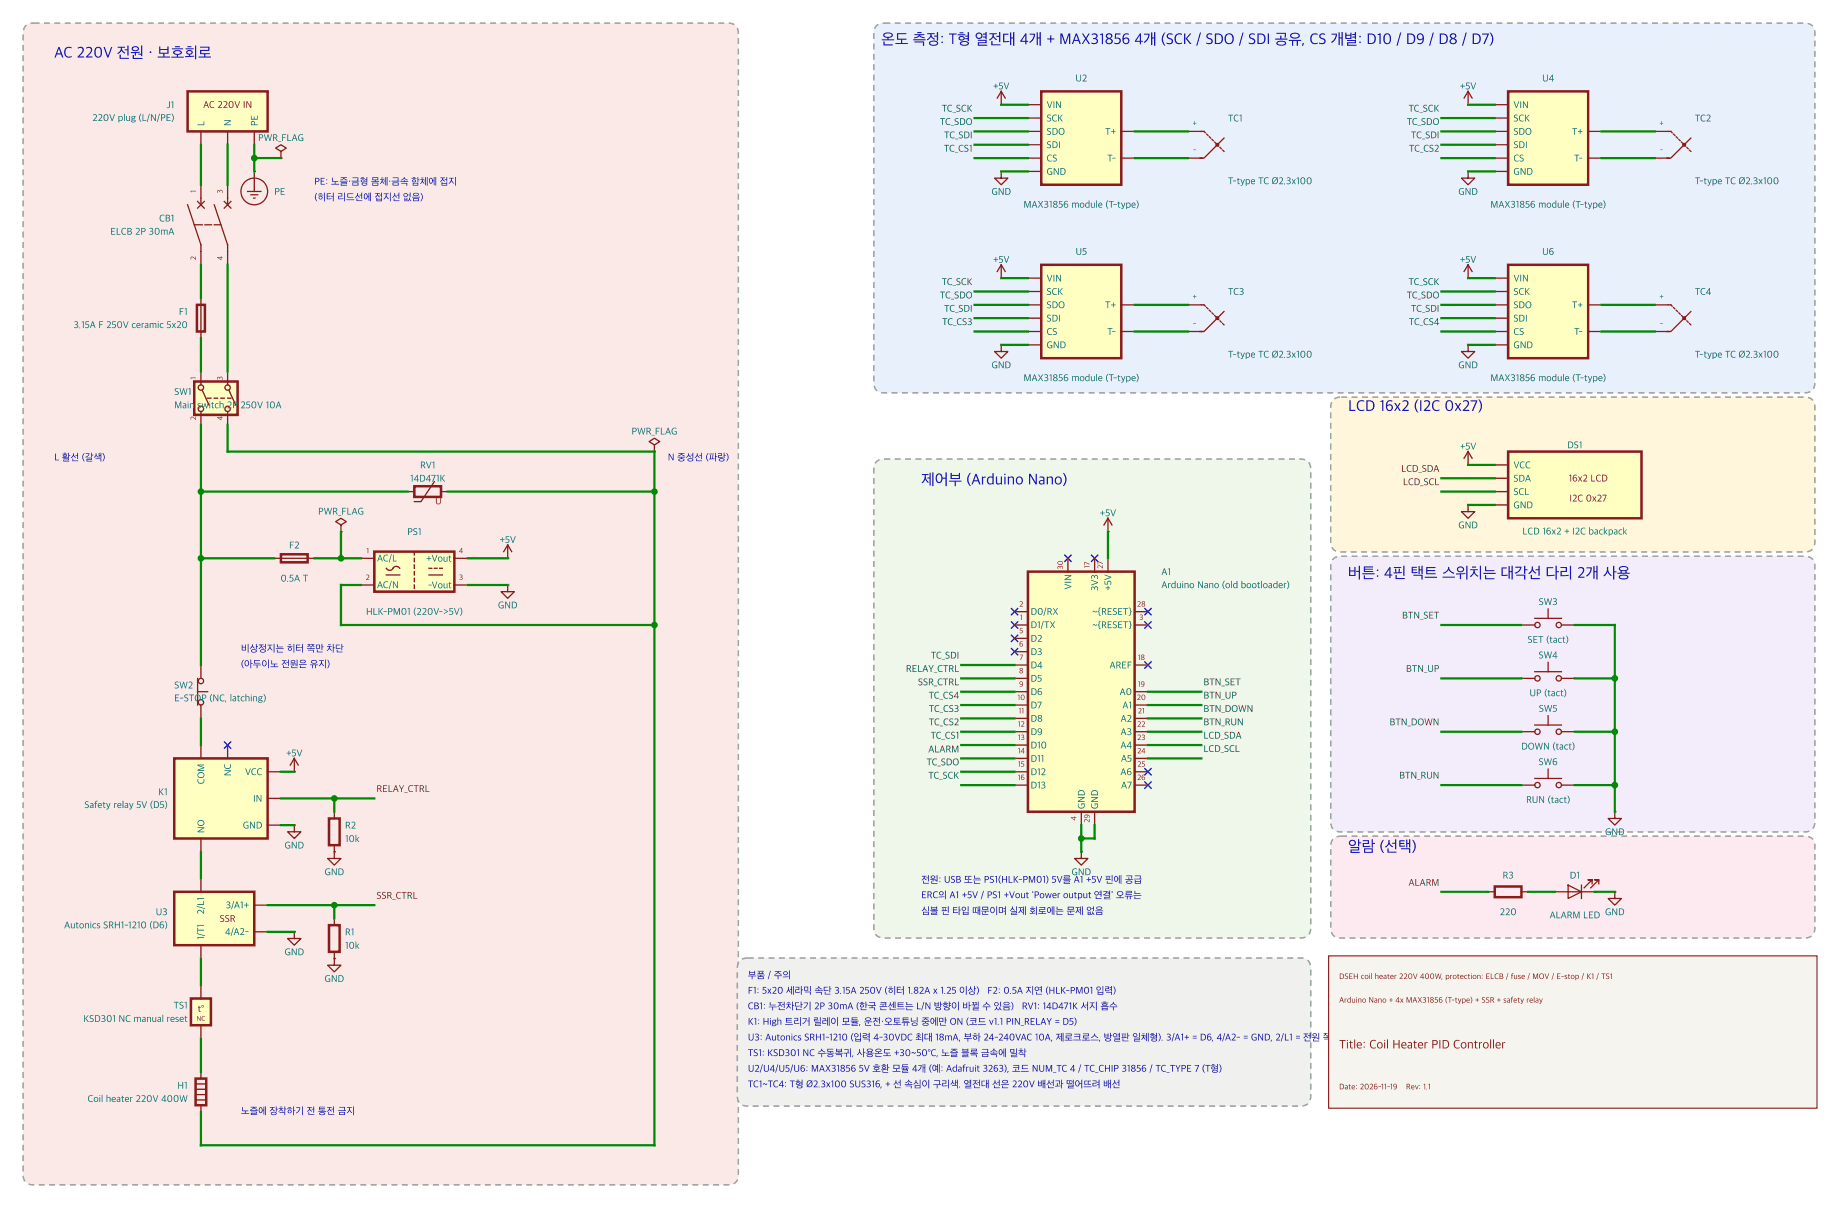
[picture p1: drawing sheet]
<svg xmlns="http://www.w3.org/2000/svg" width="350mm" height="230mm" viewBox="0 0 350 230" stroke-linecap="round" stroke-linejoin="round" font-family="sans-serif">
<path d="M4.9 4.9l.4-.3 1.1-.2h132.2a1.77 1.77 0 0 1 2 2v217.2a1.77 1.77 0 0 1-2 2h-132.2a1.77 1.77 0 0 1-2-2v-217.2l.1-.6z" fill="#fbe9e7" stroke="#9a9a9a" stroke-width=".28" stroke-dasharray="1.1 .8" stroke-linecap="butt"/>
<path d="M166.9 4.9l.4-.3 1.1-.2h175.2a1.77 1.77 0 0 1 2 2v66.4a1.77 1.77 0 0 1-2 2h-175.2a1.77 1.77 0 0 1-2-2v-66.4l.1-.6z" fill="#e8f1fb" stroke="#9a9a9a" stroke-width=".28" stroke-dasharray="1.1 .8" stroke-linecap="butt"/>
<path d="M166.9 87.9l.4-.3 1.1-.2h79.2a1.77 1.77 0 0 1 2 2v87.2a1.77 1.77 0 0 1-2 2h-79.2a1.77 1.77 0 0 1-2-2v-87.2l.1-.6z" fill="#eef7e9" stroke="#9a9a9a" stroke-width=".28" stroke-dasharray="1.1 .8" stroke-linecap="butt"/>
<path d="M253.9 76.1l.4-.3 1.1-.2h88.2a1.77 1.77 0 0 1 2 2v25.5a1.77 1.77 0 0 1-2 2h-88.2a1.77 1.77 0 0 1-2-2v-25.5l.1-.6z" fill="#fff6dc" stroke="#9a9a9a" stroke-width=".28" stroke-dasharray="1.1 .8" stroke-linecap="butt"/>
<path d="M253.9 106.4l.4-.3 1.1-.2h88.2a1.77 1.77 0 0 1 2 2v48.5a1.77 1.77 0 0 1-2 2h-88.2a1.77 1.77 0 0 1-2-2v-48.5l.2-1.1z" fill="#f3ecfa" stroke="#9a9a9a" stroke-width=".28" stroke-dasharray="1.1 .8" stroke-linecap="butt"/>
<path d="M253.9 159.7l.9-.4 .6-.1h88.2a1.77 1.77 0 0 1 2 2v15.4a1.77 1.77 0 0 1-2 2h-88.2a1.77 1.77 0 0 1-2-2v-15.4l.2-1.1z" fill="#fdeaf1" stroke="#9a9a9a" stroke-width=".28" stroke-dasharray="1.1 .8" stroke-linecap="butt"/>
<path d="M140.9 182.9l.9-.4 .6-.1h105.2a1.77 1.77 0 0 1 2 2v24.2a1.77 1.77 0 0 1-2 2h-105.2a1.77 1.77 0 0 1-2-2v-24.2l.1-.6z" fill="#f0f0ee" stroke="#9a9a9a" stroke-width=".28" stroke-dasharray="1.1 .8" stroke-linecap="butt"/>
<path d="M37 72.6h8.2v6.4h-8.2z" fill="#ffffc2" stroke="#8b1a1a" stroke-width=".48"/>
<path d="M62.6 155.8h2.1v5.1h-2.1z" fill="none" stroke="#8b1a1a" stroke-width=".48"/>
<g fill="#ffffc2" stroke="#8b1a1a" stroke-width=".48">
<path d="M35.7 17.4h15.3v7.6h-15.3z"/>
<path d="M287.2 86h25.4v12.7h-25.4z"/>
<path d="M195.7 108.8h20.4v45.8h-20.4z"/>
</g>
<path d="M78.9 92.6h5.1v2h-5.1z" fill="none" stroke="#8b1a1a" stroke-width=".48"/>
<path d="M33.2 144.4h17.8v15.2h-17.8z" fill="#ffffc2" stroke="#8b1a1a" stroke-width=".48"/>
<path d="M53.5 105.5h5.1v1.6h-5.1z" fill="none" stroke="#8b1a1a" stroke-width=".48"/>
<path d="M71.3 105h15.2v7.7h-15.2z" fill="#ffffc2" stroke="#8b1a1a" stroke-width=".48"/>
<path d="M37.2 205.4h2.1v5h-2.1z" fill="none" stroke="#8b1a1a" stroke-width=".48"/>
<path d="M33.2 169.8h15.2v10.2h-15.2z" fill="#ffffc2" stroke="#8b1a1a" stroke-width=".48"/>
<path d="M37.5 58h1.5v5.1h-1.5zM62.6 176.1h2.1v5.1h-2.1zM284.6 168.8h5.1v2h-5.1z" fill="none" stroke="#8b1a1a" stroke-width=".48"/>
<g fill="#ffffc2" stroke="#8b1a1a" stroke-width=".48">
<path d="M36.4 190.1h3.8v5.1h-3.8z"/>
<path d="M198.3 17.4h15.2v17.8h-15.2z"/>
<path d="M287.2 17.4h15.2v17.8h-15.2z"/>
<path d="M198.3 50.4h15.2v17.8h-15.2z"/>
<path d="M287.2 50.4h15.2v17.8h-15.2z"/>
</g>
<g fill="none" stroke="#0d0dc0" stroke-width=".25">
<path d="M192.6 118.4l1.2 1.2M192.6 115.9l1.2 1.2M193.8 118.4l-1.2 1.2M193.8 115.9l-1.2 1.2M202.8 105.7l1.2 1.2M204 105.7l-1.2 1.2M207.8 105.7l1.2 1.2M209 105.7l-1.2 1.2M218 115.9l1.2 1.2M218 118.4l1.2 1.2M219.2 115.9l-1.2 1.2M219.2 118.4l-1.2 1.2"/>
<path d="M192.6 123.5l1.2 1.2M192.6 120.9l1.2 1.2M193.8 123.5l-1.2 1.2M193.8 120.9l-1.2 1.2M218 126l1.2 1.2M219.2 126l-1.2 1.2M42.7 141.3l1.2 1.2M43.9 141.3l-1.2 1.2M218 148.9l1.2 1.2M218 146.3l1.2 1.2M219.2 148.9l-1.2 1.2M219.2 146.3l-1.2 1.2"/>
</g>
<g fill="none" stroke="#8b1a1a" stroke-width=".25">
<path d="M190.7 19.9h.1M190.7 17.4l-.8 1.3M190.7 17.4l.7 1.3M190.7 17.4v2.5M195.7 19.9h2.6M279.6 19.9h.1M279.6 17.4v2.5M279.6 17.4l-.8 1.3M279.6 17.4l.7 1.3M284.6 19.9h2.6M35.7 39l2.6 7.6v3.8M37.6 38.4l1.3 1.2"/>
<path d="M38.3 25v2.6M38.3 35.2v3.8M38.9 38.4l-1.3 1.2M40.8 39l2.5 7.6v3.8M42.7 38.4l1.3 1.2M43.3 25v2.6M43.3 35.2v3.8M44 38.4l-1.3 1.2M47.2 36.4h2.5M47.8 37.1h1.3M48.3 37.7h.2M48.4 32.6h.1"/>
<path d="M48.4 25v2.6M48.4 32.6v3.8M53.5 30.1h.1M53.5 28.8l1-.6-1-.6-1 .6 1 .6v1.3M190.7 32.6v1.3h1.2l-1.2 1.3-1.3-1.3h1.3M190.7 32.6h.1M195.7 22.5h2.6M195.7 25h2.6M195.7 27.6h2.6M195.7 30.1h2.6M195.7 32.6h2.6M213.5 25h2.6"/>
<path d="M213.5 30.1h2.6M226.2 25h3.1l.2 .3M226.2 30.1h2.8M229.8 25.5l.2 .3M230.3 26l.2 .3M230.8 26.5l.2 .3M231.3 27.1l.3 .2M231.8 27.6l.3 .2M232.3 28.1l.3 .2M232.8 28.6l.3 .2M233.1 26.3l-3.8 3.8h-.8M279.6 32.6v1.3h1.2l-1.2 1.3-1.3-1.3h1.3"/>
<path d="M279.6 32.6h.1M284.6 22.5h2.6M284.6 25h2.6M284.6 27.6h2.6M284.6 30.1h2.6M284.6 32.6h2.6M302.4 25h2.6M302.4 30.1h2.6M315.1 25h3.1l.2 .3M315.1 30.1h2.8M318.7 25.5l.2 .3M319.2 26l.2 .3"/>
<path d="M319.7 26.5l.2 .3M320.2 27.1l.3 .2M320.7 27.6l.3 .2M321.2 28.1l.3 .2M321.7 28.6l.3 .2M322 26.3l-3.8 3.8h-.8M37 42.8h1.5M38.3 56.8v7.6M39 42.8h1.3M40.8 42.8h1.3M190.7 53h.1M190.7 50.4v2.6"/>
<path d="M190.7 50.4l-.8 1.3M190.7 50.4l.7 1.3M195.7 53h2.6M195.7 55.5h2.6M195.7 58h2.6M213.5 58h2.6M226.2 58h3.1l.2 .3M229.8 58.5l.2 .3M230.3 59.1l.2 .2M230.8 59.6l.2 .2M233.1 59.3l-3.8 3.8h-.8M279.6 53h.1"/>
<path d="M279.6 50.4v2.6M279.6 50.4l-.8 1.3M279.6 50.4l.7 1.3M284.6 53h2.6M284.6 55.5h2.6M284.6 58h2.6M302.4 58h2.6M315.1 58h3.1l.2 .3M318.7 58.5l.2 .3M319.2 59.1l.2 .2M319.7 59.6l.2 .2M322 59.3l-3.8 3.8h-.8"/>
<path d="M38.3 70.7v2.6M38.3 78.4v2.5M38.5 74.3l1.3 2.8M39.5 75.8h.7M40.8 75.8h.6M42.1 75.8h.6M43.3 75.8h.7M43.3 70.7v2.6M43.3 78.4v2.5M43.6 74.3l1.3 2.8M190.7 65.7v1.2h1.2l-1.2 1.3-1.3-1.3h1.3M190.7 65.7h.1"/>
<path d="M195.7 60.6h2.6M195.7 63.1h2.6M195.7 65.7h2.6M213.5 63.1h2.6M226.2 63.1h2.8M231.3 60.1l.3 .2M231.8 60.6l.3 .2M232.3 61.1l.3 .2M232.8 61.6l.3 .3M279.6 65.7v1.2h1.2l-1.2 1.3-1.3-1.3h1.3M279.6 65.7h.1M284.6 60.6h2.6"/>
<path d="M284.6 63.1h2.6M284.6 65.7h2.6M302.4 63.1h2.6M315.1 63.1h2.8M320.2 60.1l.3 .2M320.7 60.6l.3 .2M321.2 61.1l.3 .2M321.7 61.6l.3 .3M64.9 100l1-.7-1-.6-1 .6 1 .7v1.2M77.6 93.6h1.3M82.7 91.7l-2.5 3.8h-1.3M84 93.6h1.3"/>
<path d="M124.6 86h.1M124.6 84.7l1-.6-1-.7-1 .7 1 .6v1.3M211 98.7l-.8 1.3M211 98.7l.7 1.3M211 98.7v2.5M279.6 96.1v1.3h1.2l-1.2 1.3-1.3-1.3h1.3M279.6 96.1h.1M279.6 88.5h.1M279.6 86l-.8 1.3M279.6 86l.7 1.3M279.6 86v2.5M284.6 88.5h2.6"/>
<path d="M284.6 91.1h2.6M284.6 93.6h2.6M284.6 96.1h2.6M52.2 106.3h7.7M64.9 101.2h.1M68.7 106.3h2.6M68.7 111.4h2.6M73.6 108.2a.82 .82 0 0 0 .8 .4 .82 .82 0 0 0 .6-.6 .73 .73 0 0 1 1.1 .2M73.6 109.5h2.5M78.9 105v.7M78.9 106.3v.6M78.9 107.6v.6"/>
<path d="M78.9 108.8v.7M78.9 110.1v.6M78.9 111.4v.6M81.7 109.5h2.5M81.7 108.2h.5M82.7 108.2h.5M83.7 108.2h.5M86.5 106.3h2.6M86.5 111.4h2.6M96.7 106.3h.1M96.7 111.4v1.3h1.2l-1.2 1.2-1.3-1.2h1.3M96.7 111.4h.1"/>
<path d="M96.7 103.8l-.8 1.2M96.7 103.8l.7 1.2M96.7 103.8v2.5M193.2 119h2.5M193.2 116.5h2.5M203.4 106.3v2.5M208.4 106.3v2.5M211 101.2h.1M211 106.3v2.5M216.1 119h2.5M216.1 116.5h2.5M289.7 119h2.6"/>
<path d="M292.3 117.7h5M294.8 116v1.7M297.3 119h2.6M37.6 129.2v5M37.6 131.7h1.9M38.3 126.6v2.6M38.3 134.2v2.6M193.2 129.2h2.5M193.2 139.3h2.5M193.2 131.7h2.5M193.2 121.5h2.5M193.2 124.1h2.5"/>
<path d="M193.2 126.6h2.5M193.2 134.2h2.5M193.2 136.8h2.5M216.1 139.3h2.5M216.1 131.7h2.5M216.1 126.6h2.5M216.1 134.2h2.5M216.1 136.8h2.5M289.7 129.2h2.6M289.7 139.3h2.6M292.3 127.9h5M292.3 138.1h5"/>
<path d="M294.8 126.1v1.8M294.8 136.3v1.8M297.3 129.2h2.6M297.3 139.3h2.6M38.3 141.9v2.5M38.3 159.6v2.6M43.3 141.9v2.5M51 146.9h2.5M51 152h2.5M51 157.1h2.5M56 157.1v1.3h1.3l-1.3 1.2-1.2-1.2h1.2M56 157.1h.1"/>
<path d="M56 146.9h.1M56 144.4l-.7 1.3M56 144.4l.8 1.3M56 144.4v2.5M63.7 154.6v1.2M193.2 149.5h2.5M193.2 141.9h2.5M193.2 144.4h2.5M193.2 146.9h2.5M205.9 154.6v2.5M208.4 154.6v2.5M216.1 149.5h2.5"/>
<path d="M216.1 141.9h2.5M216.1 144.4h2.5M216.1 146.9h2.5M289.7 149.5h2.6M292.3 148.2h5M294.8 146.4v1.8M297.3 149.5h2.6M307.5 154.6v1.2h1.3l-1.3 1.3-1.3-1.3h1.3M307.5 154.6h.1M38.3 167.3v2.5M38.3 180v2.5M48.4 172.3h2.6"/>
<path d="M48.4 177.4h2.6M56 177.4v1.3h1.3l-1.3 1.3-1.2-1.3h1.2M56 177.4h.1M63.7 162.2v1.2h1.2l-1.2 1.3-1.3-1.3h1.3M63.7 162.2h.1M63.7 160.9v1.3M63.7 174.9v1.2M205.9 162.2v1.2h1.3l-1.3 1.3-1.3-1.3h1.3M205.9 162.2h.1M283.4 169.8h1.2M289.7 169.8h1.3M296.1 169.8h7.6"/>
<path d="M298.6 168.5l2.6 1.3-2.6 1.3zM301.2 168.5v2.6M303.2 168.3v-.8h-.8h.8l-1.5 1.5M304.5 168.3v-.8h-.8h.8l-1.6 1.5M307.5 169.8v1.3h1.3l-1.3 1.2-1.3-1.2h1.3M307.5 169.8h.1M38.3 187.6v2.5M38.3 195.2v2.5M63.7 182.5v1.3h1.2l-1.2 1.2-1.3-1.2h1.3M63.7 182.5h.1M63.7 181.2v1.3M37.2 206.4h2.1"/>
<path d="M37.2 207.4h2.1M37.2 208.4h2.1M37.2 209.4h2.1M38.3 204.1v1.3M38.3 210.4v1.3"/>
<circle cx="48.4" cy="36.5" r="2.54"/>
<circle cx="38.3" cy="77.9" r=".51"/>
<circle cx="38.3" cy="73.8" r=".51"/>
<circle cx="43.3" cy="77.9" r=".51"/>
<circle cx="43.3" cy="73.8" r=".51"/>
<circle cx="292.8" cy="119" r=".51"/>
<circle cx="296.8" cy="119" r=".51"/>
<circle cx="38.3" cy="133.7" r=".51"/>
<circle cx="38.3" cy="129.7" r=".51"/>
<circle cx="292.8" cy="129.2" r=".51"/>
<circle cx="292.8" cy="139.3" r=".51"/>
<circle cx="296.8" cy="129.2" r=".51"/>
<circle cx="296.8" cy="139.3" r=".51"/>
<circle cx="292.8" cy="149.5" r=".51"/>
<circle cx="296.8" cy="149.5" r=".51"/>
</g>
<g fill="#8b1a1a" stroke="#8b1a1a" stroke-width=".25">
<circle cx="231.8" cy="27.6" r=".25"/>
<circle cx="320.7" cy="27.6" r=".25"/>
<circle cx="231.8" cy="60.6" r=".25"/>
<circle cx="320.7" cy="60.6" r=".25"/>
</g>
<g fill="none" stroke="#008a00" stroke-width=".42">
<path d="M190.7 19.9h5M279.6 19.9h5M38.3 27.6v7.6M43.3 27.6v7.6M48.4 27.6v5M48.4 30.1h5.1M185.6 30.1h10.1M185.6 22.5h10.1M185.6 25h10.1M185.6 27.6h10.1M190.7 32.6h5M216.1 30.1h10.1"/>
<path d="M216.1 25h10.1M274.5 30.1h10.1M274.5 22.5h10.1M274.5 25h10.1M274.5 27.6h10.1M279.6 32.6h5M305 30.1h10.1M305 25h10.1M38.3 50.4v6.4M43.3 50.4v20.3M185.6 55.5h10.1M185.6 58h10.1"/>
<path d="M190.7 53h5M216.1 58h10.1M274.5 55.5h10.1M274.5 58h10.1M279.6 53h5M305 58h10.1M38.3 64.4v6.3M185.6 63.1h10.1M185.6 60.6h10.1M190.7 65.7h5M216.1 63.1h10.1M274.5 63.1h10.1"/>
<path d="M274.5 60.6h10.1M279.6 65.7h5M305 63.1h10.1M38.3 80.9v45.7M38.3 93.6h39.3M43.3 80.9v5.1h81.3v132.1h-86.3v-6.4M85.3 93.6h39.3M274.5 93.6h10.1M274.5 91.1h10.1M279.6 88.5h5M279.6 96.1h5M38.3 106.3h13.9"/>
<path d="M59.9 106.3h8.8M64.9 101.2v5.1M68.7 111.4h-3.8v7.6h59.7M89.1 111.4h7.6M89.1 106.3h7.6M211 101.2v5.1M274.5 119h15.2M299.9 119h7.6v35.6M38.3 136.8v5.1M183 136.8h10.2M183 129.2h10.2M183 126.6h10.2"/>
<path d="M183 131.7h10.2M183 134.2h10.2M183 139.3h10.2M218.6 136.8h10.2M218.6 131.7h10.2M218.6 134.2h10.2M218.6 139.3h10.2M274.5 129.2h15.2M274.5 139.3h15.2M299.9 129.2h7.6M299.9 139.3h7.6M53.5 152h17.8"/>
<path d="M53.5 146.9h2.5M53.5 157.1h2.5M63.7 152v2.6M183 144.4h10.2M183 149.5h10.2M183 146.9h10.2M183 141.9h10.2M205.9 157.1v5.1M208.4 157.1v2.5h-2.5M218.6 144.4h10.2M218.6 141.9h10.2M274.5 149.5h15.2"/>
<path d="M299.9 149.5h7.6M38.3 162.2v5.1M51 172.3h20.3M51 177.4h5M63.7 172.3v2.6M274.5 169.8h8.9M291 169.8h5.1M303.7 169.8h3.8M38.3 182.5v5.1M38.3 197.7v6.4"/>
</g>
<g fill="#008a00" stroke="#008a00" stroke-width=".35">
<circle cx="124.6" cy="119" r=".45"/>
<circle cx="48.4" cy="30.1" r=".45"/>
<circle cx="307.5" cy="129.2" r=".45"/>
<circle cx="124.6" cy="93.6" r=".45"/>
<circle cx="64.9" cy="106.3" r=".45"/>
<circle cx="307.5" cy="139.3" r=".45"/>
<circle cx="63.7" cy="172.3" r=".45"/>
<circle cx="38.3" cy="106.3" r=".45"/>
<circle cx="307.5" cy="149.5" r=".45"/>
<circle cx="205.9" cy="159.6" r=".45"/>
<circle cx="38.3" cy="93.6" r=".45"/>
<circle cx="63.7" cy="152" r=".45"/>
</g>
<path d="M253 182h93v29h-93z" fill="#f5f4ef" stroke="#8b1a1a" stroke-width=".21"/>
<g font-size="3" fill="#0d0dc0">
<text x="10.3" y="11.1">AC 220V 전원 · 보호회로</text>
<text x="167.8" y="8.5">온도 측정: T형 열전대 4개 + MAX31856 4개 (SCK / SDO / SDI 공유, CS 개별: D10 / D9 / D8 / D7)</text>
<text x="256.7" y="78.4">LCD 16x2 (I2C 0x27)</text>
<text x="175.4" y="92.4">제어부 (Arduino Nano)</text>
<text x="256.7" y="110.1">버튼: 4핀 택트 스위치는 대각선 다리 2개 사용</text>
<text x="256.7" y="162.2">알람 (선택)</text>
</g>
<text font-size="2.4" fill="#8b1a1a" x="255" y="199.7">Title: Coil Heater PID Controller</text>
<g font-size="1.9" fill="#006e6e">
<text x="189.1" y="17.1">+5V</text>
<text x="204.8" y="15.6">U2</text>
<text x="278" y="17.1">+5V</text>
<text x="293.7" y="15.6">U4</text>
<text x="17.6" y="23.1">220V plug (L/N/PE)</text>
<text x="31.7" y="20.7">J1</text>
<text x="199.3" y="20.7">VIN</text>
<text x="199.3" y="23.2">SCK</text>
<text x="233.8" y="23.2">TC1</text>
<text x="288.2" y="20.7">VIN</text>
<text x="288.2" y="23.2">SCK</text>
<text x="322.7" y="23.2">TC2</text>
<text x="39" y="24" transform="rotate(-90 39 24)">L</text>
<text x="44.1" y="24" transform="rotate(-90 44.1 24)">N</text>
<text x="49.1" y="24" transform="rotate(-90 49.1 24)">PE</text>
<text x="49.1" y="26.9">PWR_FLAG</text>
<text x="199.3" y="25.7">SDO</text>
<text x="199.3" y="28.3">SDI</text>
<text x="210.4" y="25.7">T+</text>
<text x="288.2" y="25.7">SDO</text>
<text x="288.2" y="28.3">SDI</text>
<text x="299.3" y="25.7">T+</text>
<text x="199.3" y="30.8">CS</text>
<text x="199.3" y="33.4">GND</text>
<text x="210.9" y="30.8">T-</text>
<text x="233.8" y="35.1">T-type TC Ø2.3x100</text>
<text x="288.2" y="30.8">CS</text>
<text x="288.2" y="33.4">GND</text>
<text x="299.8" y="30.8">T-</text>
<text x="322.7" y="35.1">T-type TC Ø2.3x100</text>
<text x="52.2" y="37.2">PE</text>
<text x="188.8" y="37.2">GND</text>
<text x="194.9" y="39.6">MAX31856 module (T-type)</text>
<text x="277.7" y="37.2">GND</text>
<text x="283.8" y="39.6">MAX31856 module (T-type)</text>
<text x="21" y="44.8">ELCB 2P 30mA</text>
<text x="30.3" y="42.2">CB1</text>
<text x="189.1" y="50.1">+5V</text>
<text x="199.3" y="53.7">VIN</text>
<text x="204.8" y="48.6">U5</text>
<text x="278" y="50.1">+5V</text>
<text x="288.2" y="53.7">VIN</text>
<text x="293.7" y="48.6">U6</text>
<text x="199.3" y="56.2">SCK</text>
<text x="199.3" y="58.8">SDO</text>
<text x="210.4" y="58.8">T+</text>
<text x="233.8" y="56.2">TC3</text>
<text x="288.2" y="56.2">SCK</text>
<text x="288.2" y="58.8">SDO</text>
<text x="299.3" y="58.8">T+</text>
<text x="322.7" y="56.2">TC4</text>
<text x="14" y="62.5">3.15A F 250V ceramic 5x20</text>
<text x="34.1" y="60">F1</text>
<text x="199.3" y="61.3">SDI</text>
<text x="199.3" y="63.8">CS</text>
<text x="210.9" y="63.8">T-</text>
<text x="288.2" y="61.3">SDI</text>
<text x="288.2" y="63.8">CS</text>
<text x="299.8" y="63.8">T-</text>
<text x="188.8" y="70.2">GND</text>
<text x="199.3" y="66.4">GND</text>
<text x="233.8" y="68.2">T-type TC Ø2.3x100</text>
<text x="277.7" y="70.2">GND</text>
<text x="288.2" y="66.4">GND</text>
<text x="322.7" y="68.2">T-type TC Ø2.3x100</text>
<text x="33.2" y="75.3">SW1</text>
<text x="33.2" y="77.8">Main switch 2P 250V 10A</text>
<text x="194.9" y="72.6">MAX31856 module (T-type)</text>
<text x="283.8" y="72.6">MAX31856 module (T-type)</text>
<text x="120.3" y="82.8">PWR_FLAG</text>
<text x="80" y="89.2">RV1</text>
<text x="278" y="85.7">+5V</text>
<text x="288.2" y="89.2">VCC</text>
<text x="298.4" y="85.4">DS1</text>
<text x="78.1" y="91.8">14D471K</text>
<text x="288.2" y="91.8">SDA</text>
<text x="288.2" y="94.3">SCL</text>
<text x="60.6" y="98">PWR_FLAG</text>
<text x="77.6" y="101.9">PS1</text>
<text x="209.4" y="98.4">+5V</text>
<text x="277.7" y="100.7">GND</text>
<text x="288.2" y="96.9">GND</text>
<text x="289.9" y="101.8">LCD 16x2 + I2C backpack</text>
<text x="55" y="104.5">F2</text>
<text x="71.8" y="107">AC/L</text>
<text x="81.2" y="107">+Vout</text>
<text x="95.1" y="103.4">+5V</text>
<text x="53.4" y="110.8">0.5A T</text>
<text x="71.8" y="112.1">AC/N</text>
<text x="81.5" y="112.1">-Vout</text>
<text x="204.1" y="112.2" transform="rotate(-90 204.1 112.2)">VIN</text>
<text x="209.2" y="112.5" transform="rotate(-90 209.2 112.5)">3V3</text>
<text x="211.7" y="112.5" transform="rotate(-90 211.7 112.5)">+5V</text>
<text x="221.1" y="109.6">A1</text>
<text x="221.1" y="112.1">Arduino Nano (old bootloader)</text>
<text x="69.7" y="117.1">HLK-PM01 (220V-&gt;5V)</text>
<text x="94.8" y="115.9">GND</text>
<text x="196.2" y="119.7">D1/TX</text>
<text x="196.2" y="117.1">D0/RX</text>
<text x="208" y="119.7">~{RESET}</text>
<text x="208" y="117.1">~{RESET}</text>
<text x="293" y="115.3">SW3</text>
<text x="196.2" y="122.3">D2</text>
<text x="196.2" y="124.8">D3</text>
<text x="290.9" y="122.5">SET (tact)</text>
<text x="293" y="125.4">SW4</text>
<text x="33.2" y="131.1">SW2</text>
<text x="196.2" y="127.3">D4</text>
<text x="196.2" y="129.9">D5</text>
<text x="211.3" y="127.3">AREF</text>
<text x="33.2" y="133.6">E-STOP (NC, latching)</text>
<text x="196.2" y="132.4">D6</text>
<text x="196.2" y="135">D7</text>
<text x="196.2" y="137.5">D8</text>
<text x="213.2" y="132.4">A0</text>
<text x="213.4" y="137.5">A2</text>
<text x="213.7" y="135">A1</text>
<text x="291.3" y="132.6">UP (tact)</text>
<text x="293" y="135.6">SW5</text>
<text x="196.2" y="140">D9</text>
<text x="196.2" y="142.6">D10</text>
<text x="213.3" y="142.6">A4</text>
<text x="213.4" y="140">A3</text>
<text x="289.7" y="142.8">DOWN (tact)</text>
<text x="39" y="149.3" transform="rotate(-90 39 149.3)">COM</text>
<text x="44.1" y="147.8" transform="rotate(-90 44.1 147.8)">NC</text>
<text x="46.7" y="147.7">VCC</text>
<text x="54.5" y="144.1">+5V</text>
<text x="196.2" y="145.1">D11</text>
<text x="196.2" y="147.7">D12</text>
<text x="213.3" y="147.7">A6</text>
<text x="213.5" y="145.1">A5</text>
<text x="293" y="145.8">SW6</text>
<text x="16.1" y="153.9">Safety relay 5V (D5)</text>
<text x="30.1" y="151.5">K1</text>
<text x="48.2" y="152.7">IN</text>
<text x="196.2" y="150.2">D13</text>
<text x="206.6" y="154.1" transform="rotate(-90 206.6 154.1)">GND</text>
<text x="209.2" y="154.1" transform="rotate(-90 209.2 154.1)">GND</text>
<text x="213.5" y="150.2">A7</text>
<text x="290.6" y="152.9">RUN (tact)</text>
<text x="39" y="158.6" transform="rotate(-90 39 158.6)">NO</text>
<text x="46.2" y="157.8">GND</text>
<text x="54.2" y="161.6">GND</text>
<text x="65.7" y="157.8">R2</text>
<text x="65.7" y="160.4">10k</text>
<text x="305.6" y="159.1">GND</text>
<text x="61.8" y="166.7">GND</text>
<text x="204" y="166.7">GND</text>
<text x="286.1" y="167.3">R3</text>
<text x="298.9" y="167.3">D1</text>
<text x="43" y="173">3/A1+</text>
<text x="12.2" y="176.8">Autonics SRH1-1210 (D6)</text>
<text x="29.7" y="174.3">U3</text>
<text x="38.9" y="178.9" transform="rotate(-90 38.9 178.9)">1/T1</text>
<text x="38.9" y="174.1" transform="rotate(-90 38.9 174.1)">2/L1</text>
<text x="42.9" y="178.1">4/A2-</text>
<text x="65.7" y="178.1">R1</text>
<text x="285.6" y="174.3">220</text>
<text x="295.1" y="174.9">ALARM LED</text>
<text x="305.6" y="174.3">GND</text>
<text x="54.2" y="181.9">GND</text>
<text x="65.7" y="180.7">10k</text>
<text x="61.8" y="187">GND</text>
<text x="15.9" y="194.7">KSD301 NC manual reset</text>
<text x="33" y="192.1">TS1</text>
<text x="16.7" y="209.9">Coil heater 220V 400W</text>
<text x="33.8" y="207.4">H1</text>
</g>
<g font-size="1.9" fill="#8b1a1a">
<text x="38.7" y="20.6">AC 220V IN</text>
<text x="298.7" y="91.7">16x2 LCD</text>
<text x="298.9" y="95.6">I2C 0x27</text>
<text x="82.9" y="96.1">U</text>
<text x="41.8" y="175.6">SSR</text>
<text x="37.6" y="192.8">t°</text>
</g>
<g font-size="1.9" fill="#2a2a2a">
<text x="179" y="23.9">TC_SDO</text>
<text x="179.3" y="21.3">TC_SCK</text>
<text x="267.9" y="23.9">TC_SDO</text>
<text x="268.2" y="21.3">TC_SCK</text>
<text x="179.7" y="28.9">TC_CS1</text>
<text x="179.8" y="26.4">TC_SDI</text>
<text x="268.3" y="28.9">TC_CS2</text>
<text x="268.7" y="26.4">TC_SDI</text>
<text x="179" y="56.9">TC_SDO</text>
<text x="179.3" y="54.3">TC_SCK</text>
<text x="179.8" y="59.4">TC_SDI</text>
<text x="267.9" y="56.9">TC_SDO</text>
<text x="268.2" y="54.3">TC_SCK</text>
<text x="268.7" y="59.4">TC_SDI</text>
<text x="179.4" y="62">TC_CS3</text>
<text x="268.3" y="62">TC_CS4</text>
<text x="266.8" y="89.9">LCD_SDA</text>
<text x="267.2" y="92.4">LCD_SCL</text>
<text x="267" y="117.8">BTN_SET</text>
<text x="177.2" y="125.5">TC_SDI</text>
<text x="172.5" y="128">RELAY_CTRL</text>
<text x="174.8" y="130.5">SSR_CTRL</text>
<text x="229.2" y="130.5">BTN_SET</text>
<text x="267.7" y="128">BTN_UP</text>
<text x="176.8" y="133.1">TC_CS4</text>
<text x="176.9" y="135.6">TC_CS3</text>
<text x="229.2" y="135.6">BTN_DOWN</text>
<text x="229.2" y="133.1">BTN_UP</text>
<text x="176.8" y="143.3">ALARM</text>
<text x="176.9" y="138.2">TC_CS2</text>
<text x="177.2" y="140.7">TC_CS1</text>
<text x="229.2" y="140.7">LCD_SDA</text>
<text x="229.2" y="138.2">BTN_RUN</text>
<text x="229.2" y="143.2">LCD_SCL</text>
<text x="264.6" y="138.2">BTN_DOWN</text>
<text x="176.4" y="145.8">TC_SDO</text>
<text x="176.8" y="148.3">TC_SCK</text>
<text x="266.4" y="148.3">BTN_RUN</text>
<text x="71.7" y="150.9">RELAY_CTRL</text>
<text x="71.7" y="171.2">SSR_CTRL</text>
<text x="268.2" y="168.7">ALARM</text>
</g>
<g font-size="1.9" fill="#0d0dc0">
<text x="59.9" y="35.2">PE: 노즐·금형 몸체·금속 함체에 접지</text>
<text x="59.9" y="38.2">(히터 리드선에 접지선 없음)</text>
<text x="10.3" y="87.7">L 활선 (갈색)</text>
<text x="127.2" y="87.7">N 중성선 (파랑)</text>
<text x="45.9" y="124.1">비상정지는 히터 쪽만 차단</text>
<text x="45.9" y="127.1">(아두이노 전원은 유지)</text>
<text x="175.4" y="168.1">전원: USB 또는 PS1(HLK-PM01) 5V를 A1 +5V 핀에 공급</text>
<text x="175.4" y="171.1">ERC의 A1 +5V / PS1 +Vout 'Power output 연결' 오류는</text>
<text x="175.4" y="174.1">심볼 핀 타입 때문이며 실제 회로에는 문제 없음</text>
<text x="142.4" y="186.3">부품 / 주의</text>
<text x="142.4" y="189.3">F1: 5x20 세라믹 속단 3.15A 250V (히터 1.82A x 1.25 이상)</text>
<text x="188" y="189.3">F2: 0.5A 지연 (HLK-PM01 입력)</text>
<text x="142.4" y="192.2">CB1: 누전차단기 2P 30mA (한국 콘센트는 L/N 방향이 바뀔 수 있음)</text>
<text x="142.4" y="195.2">K1: High 트리거 릴레이 모듈, 운전·오토튜닝 중에만 ON (코드 v1.1 PIN_RELAY = D5)</text>
<text x="194.6" y="192.2">RV1: 14D471K 서지 흡수</text>
<text x="142.4" y="198.2">U3: Autonics SRH1-1210 (입력 4-30VDC 최대 18mA, 부하 24-240VAC 10A, 제로크로스, 방열판 일체형). 3/A1+ = D6, 4/A2- = GND, 2/L1 = 전원 쪽</text>
<text x="142.4" y="201.2">TS1: KSD301 NC 수동복귀, 사용온도 +30~50°C, 노즐 블록 금속에 밀착</text>
<text x="253.5" y="198.2">, 1/T1 = 히터 쪽</text>
<text x="266.4" y="198.2">R1/R2: 리셋 중 OFF 보장용 풀다운</text>
<text x="142.4" y="204.1">U2/U4/U5/U6: MAX31856 5V 호환 모듈 4개 (예: Adafruit 3263), 코드 NUM_TC 4 / TC_CHIP 31856 / TC_TYPE 7 (T형)</text>
<text x="142.4" y="207.1">TC1~TC4: T형 Ø2.3x100 SUS316, + 선 속심이 구리색. 열전대 선은 220V 배선과 떨어뜨려 배선</text>
<text x="45.9" y="212.2">노즐에 장착하기 전 통전 금지</text>
</g>
<g font-size="1.6" fill="#8b1a1a">
<text x="255" y="186.5">DSEH coil heater 220V 400W, protection: ELCB / fuse / MOV / E-stop / K1 / TS1</text>
<text x="255" y="191">Arduino Nano + 4x MAX31856 (T-type) + SSR + safety relay</text>
<text x="255" y="207.5">Date: 2026-11-19</text>
<text x="267.7" y="207.5">Rev: 1.1</text>
</g>
<g font-size="1.5" fill="#006e6e">
<text x="227.1" y="24">+</text>
<text x="227.2" y="29.1">-</text>
<text x="316" y="24">+</text>
<text x="316.1" y="29.1">-</text>
<text x="227.1" y="57">+</text>
<text x="316" y="57">+</text>
<text x="227.2" y="62.1">-</text>
<text x="316.1" y="62.1">-</text>
</g>
<g font-size="1.5" fill="#8b1a1a">
<text x="37.4" y="36.7" transform="rotate(-90 37.4 36.7)">1</text>
<text x="42.4" y="36.9" transform="rotate(-90 42.4 36.9)">3</text>
<text x="37.4" y="49.5" transform="rotate(-90 37.4 49.5)">2</text>
<text x="42.4" y="49.6" transform="rotate(-90 42.4 49.6)">4</text>
<text x="37.4" y="72.3" transform="rotate(-90 37.4 72.3)">1</text>
<text x="42.4" y="72.4" transform="rotate(-90 42.4 72.4)">3</text>
<text x="37.4" y="80" transform="rotate(-90 37.4 80)">2</text>
<text x="42.4" y="80" transform="rotate(-90 42.4 80)">4</text>
<text x="69.7" y="105.4">1</text>
<text x="87.4" y="105.4">4</text>
<text x="69.6" y="110.5">2</text>
<text x="87.4" y="110.5">3</text>
<text x="202.5" y="108.4" transform="rotate(-90 202.5 108.4)">30</text>
<text x="207.5" y="108.2" transform="rotate(-90 207.5 108.2)">17</text>
<text x="210.1" y="108.3" transform="rotate(-90 210.1 108.3)">27</text>
<text x="194.1" y="115.6">2</text>
<text x="194.2" y="118.1">1</text>
<text x="216.5" y="115.6">28</text>
<text x="216.9" y="118.1">3</text>
<text x="194.1" y="123.2">6</text>
<text x="194.1" y="120.6">5</text>
<text x="194.1" y="125.7">7</text>
<text x="216.6" y="125.7">18</text>
<text x="194" y="128.3">8</text>
<text x="194.1" y="130.8">9</text>
<text x="216.6" y="130.8">19</text>
<text x="193.7" y="133.3">10</text>
<text x="193.9" y="135.9">11</text>
<text x="216.5" y="133.3">20</text>
<text x="216.7" y="135.9">21</text>
<text x="193.8" y="143.5">14</text>
<text x="193.8" y="141">13</text>
<text x="193.8" y="138.4">12</text>
<text x="216.5" y="143.5">24</text>
<text x="216.5" y="141">23</text>
<text x="216.5" y="138.4">22</text>
<text x="193.8" y="148.6">16</text>
<text x="193.8" y="146">15</text>
<text x="216.5" y="148.6">26</text>
<text x="216.6" y="146">25</text>
<text x="205" y="156.2" transform="rotate(-90 205 156.2)">4</text>
<text x="207.5" y="156.6" transform="rotate(-90 207.5 156.6)">29</text>
</g>
<text font-size="1.4" fill="#8b1a1a" x="37.4" y="194.4">NC</text>
</svg>
